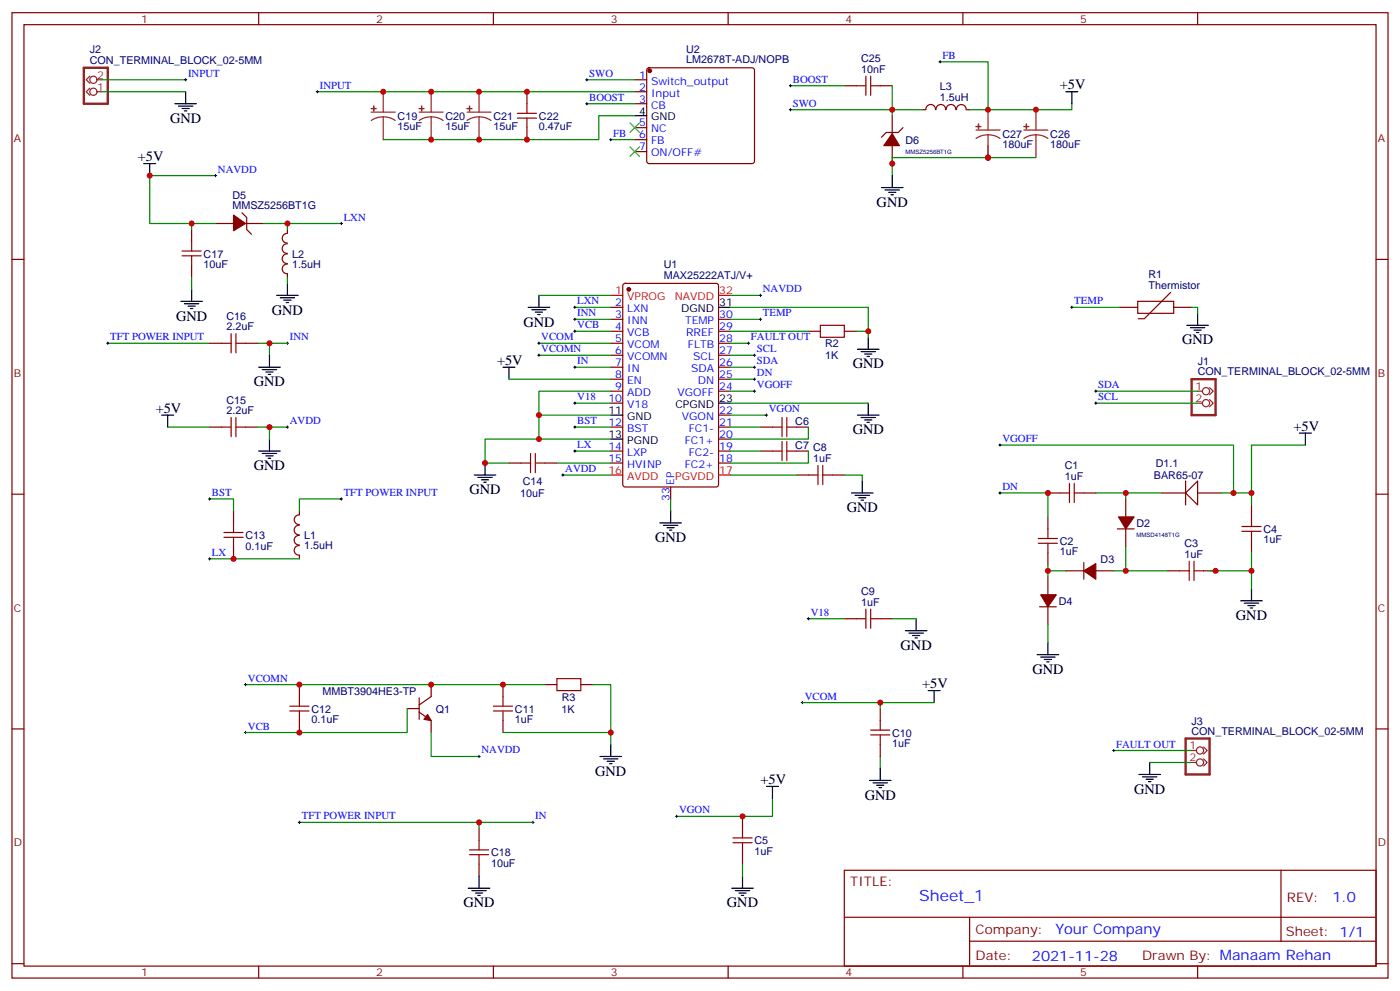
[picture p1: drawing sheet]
<svg xmlns="http://www.w3.org/2000/svg" width="412mm" height="292mm" viewBox="0 0 412 292" stroke-linecap="round" stroke-linejoin="round" font-family="sans-serif">
<g fill="none" stroke="#870000" stroke-width=".35">
<path d="M3.5 3.7h405.4v284.4h-405.4zM7.1 7.3h398.2v277.3h-398.2zM76.2 3.7v3.6M145.3 3.7v3.6M214.5 3.7v3.6M283.6 3.7v3.6M352.8 3.7v3.6M3.5 76.4h3.6M405.3 76.4h3.6M179.9 90.5h3.5M179.9 94.1h3.5M179.9 97.6h3.5"/>
<path d="M183.7 83.7l.4-.2h26.9l.6 .4 .1 58.8-.5 .7h-27.1l-.6-.4-.1-58.8zM211.7 94.1h3.5M211.7 97.6h3.5M238.1 97.6h3.6M248.7 97.6h3.5M329.8 90.5h5.3M335.1 88.8h10.6v3.5h-10.6zM344.8 86.1l-7.7 7.8h-1.8M345.7 90.5h5.3M179.9 101.1h3.5M179.9 104.6h3.5M179.9 108.2h3.5"/>
<path d="M179.9 111.7h3.5M179.9 115.2h3.5M179.9 118.7h3.5M211.7 101.1h3.5M211.7 104.6h3.5M211.7 108.2h3.5M211.7 111.7h3.5M211.7 115.2h3.5M179.9 125.8h3.5M179.9 132.9h3.5M179.9 136.4h3.5M211.7 125.8h3.5"/>
<path d="M211.7 132.9h3.5M211.7 136.4h3.5M211.7 129.3h3.5M211.7 122.3h3.5M3.5 145.6h3.6M197.6 143.4v3.6M308.7 145.2h3.5M308.7 152.3v3.5M319.3 145.2h3.5M405.3 145.6h3.6M308.7 162.8v3.6M3.5 214.7h3.6"/>
<path d="M405.3 214.7h3.6M248.7 256.3h156.6v28.3h-156.6zM377.3 256.4v20.8M248.7 270.2h156.5M285.6 277.2h119.6M285.6 270.2v14.1M3.5 283.8h3.6M76.2 284.6v3.5M145.3 284.6v3.5M214.5 284.6v3.5M283.6 284.6v3.5M352.8 284.6v3.5"/>
<path d="M405.3 283.8h3.6"/>
</g>
<circle cx="185.2" cy="85.2" r=".53" fill="#870000" stroke="#870000" stroke-width=".35"/>
<path d="M179.9 87h3.5M211.7 87h3.5M179.9 139.9h3.5M211.7 139.9h3.5" fill="none" stroke="#f00" stroke-width=".35"/>
<g fill="none" stroke="#000" stroke-width=".35">
<path d="M155.6 90.5h6.3M156.6 91.2h4.3M157.7 91.9h2.1M158.4 92.6h.7M158.7 87v3.5M211.7 90.5h3.5M255.8 99.3v3.6M349.6 95.8h6.4M350.7 96.5h4.2M351.7 97.2h2.1M352.4 97.9h.7M352.8 92.3v3.5"/>
<path d="M148.2 108.2h3.5M149.9 108.2v3.5M211.7 118.7h3.5M252.6 102.9h6.3M253.6 103.6h4.3M254.7 104.3h2.1M255.4 105h.7M255.8 118.7v3.6M179.9 122.3h3.5M179.9 129.3h3.5M252.6 122.3h6.3M253.6 123h4.3"/>
<path d="M254.7 123.7h2.1M255.4 124.4h.7M194.4 154h6.3M195.4 154.7h4.3M196.5 155.4h2.1M197.2 156.1h.7M197.6 150.5v3.5"/>
</g>
<g fill="none" stroke="#008700" stroke-width=".35">
<path d="M158.7 87h21.2M215.2 90.5h40.6v7.1h-3.6M215.2 94.1h8.8M215.2 97.6h22.9M255.8 97.6v1.7M315.7 90.5h14.1M351 90.5h1.8v1.8M149.9 111.7h30M179.9 115.2h-21.2v7.1h21.2M215.2 118.7h40.6M215.2 101.1h5.3M215.2 104.6h7"/>
<path d="M215.2 108.2h7M215.2 115.2h7M215.2 111.7h7M322.8 118.7h30M322.8 115.2h30M158.7 122.3v7h21.2M169.3 125.8h10.6M197.6 147v3.5"/>
</g>
<g fill="none" stroke="#000" stroke-width=".29">
<path d="M223.7 94.1h.7M224 93.7v.7M315.4 90.5h.7M315.7 90.2v.7M220.1 101.1h.7M220.5 100.8v.7M221.9 104.6h.7M221.9 108.2h.7M221.9 115.2h.7M221.9 111.7h.7M222.2 104.3v.7M222.2 107.8v.7"/>
<path d="M222.2 111.3v.7M222.2 114.9v.7M322.4 115.2h.7M322.4 118.7h.7M322.8 114.9v.7M322.8 118.4v.7M169 125.8h.7M169.3 125.4v.8"/>
</g>
<path d="M241.7 95.8h7v3.5h-7zM305.9 158.6h5.6M308.7 155.8v2.8M312.2 145.2h2.8M315 142.4v5.6M316.4 145.2h2.9M316.4 142.4v5.6M305.9 160h5.6M308.7 160v2.8" fill="none" stroke="#a10000" stroke-width=".35"/>
<path d="M351 111.7h7.1v10.6h-7.1z" fill="none" stroke="#8c2424" stroke-width=".71"/>
<g fill="none" stroke="#8c2424" stroke-width=".35">
<path d="M352.8 115.2h1.4M352.8 118.7h1.4M356.3 114.2l1.1 1-1.1 1.1M356.3 117.7l1.1 1-1.1 1.1"/>
<circle cx="355.2" cy="118.7" r="1.06"/>
<circle cx="355.2" cy="115.2" r="1.06"/>
</g>
<path d="M349.2 145.2l3.6-3.5v7z" fill="#fff" stroke="#870000" stroke-width=".35"/>
<g fill="none" stroke="#870000" stroke-width=".35">
<path d="M155.2 27v3.6M155.2 37.6v3.5M187 23.5h3.5M187 27h3.5M187 30.6h3.5M187 37.6h3.5M190.7 20.2l.5-.2h30.3l.5 .2 .2 .5v26.8l-.2 .5-.5 .2h-30.3l-.5-.2-.2-.5v-26.8zM248.7 25.3h3.5M259.3 25.3h3.5M262.8 34.1v5.3M266 37.6l-1.4 1.4h-3.5l-1.5 1.4M271.6 32.3h1.1"/>
<path d="M272.7 32.3a1.41 1.41 0 0 1 1.4-1.5 1.41 1.41 0 0 1 1.4 1.5M275.7 32.3a1.41 1.41 0 0 1 1.4-1.5 1.41 1.41 0 0 1 1.4 1.5M278.7 32.3a1.41 1.41 0 0 1 1.4-1.5 1.41 1.41 0 0 1 1.4 1.5M281.8 32.3a1.41 1.41 0 0 1 1.4-1.5 1.41 1.41 0 0 1 1.4 1.5M284.7 32.3h1.1M187 41.1h3.5M187 44.7h3.5M262.8 42.9v5.3M56.4 67.6v3.5M56.4 78.2v3.5M63.5 65.8h5.3M71.3 62.7l1.4 1.4v3.5l1.4 1.4"/>
<path d="M72.3 65.8h5.3M84.6 74.8a1.41 1.41 0 0 0-1.5 1.4 1.41 1.41 0 0 0 1.5 1.4M84.6 71.8a1.41 1.41 0 0 0-1.5 1.4 1.41 1.41 0 0 0 1.5 1.4M84.6 77.8a1.41 1.41 0 0 0-1.5 1.4 1.41 1.41 0 0 0 1.5 1.4M84.6 68.8a1.41 1.41 0 0 0-1.5 1.4 1.41 1.41 0 0 0 1.5 1.4M84.7 67.6v1.1M84.7 80.6v1.1M61.7 101.1h3.6M72.3 101.1h3.5M61.7 125.8h3.6M72.3 125.8h3.5M149.9 136.4h3.6"/>
<path d="M160.5 136.4h3.5M224 125.8h3.5M224 132.9h3.5M234.6 125.8h3.5M234.6 132.9h3.5M234.6 139.9h3.5M245.2 139.9h3.5M68.8 150.5v3.5M88.2 157.7a1.41 1.41 0 0 0-1.5 1.4 1.41 1.41 0 0 0 1.5 1.4M88.2 154.7a1.41 1.41 0 0 0-1.5 1.4 1.41 1.41 0 0 0 1.5 1.4M88.2 151.7a1.41 1.41 0 0 0-1.5 1.4 1.41 1.41 0 0 0 1.5 1.4M88.2 150.5v1.1"/>
<path d="M329.1 155.8h5M331.6 147v5.3M331.6 155.8v5.3M342.2 145.2h7M349.2 141.7v7M352.8 145.2h7M368.7 148.7v3.6M368.7 159.3v3.5M68.8 161.1v3.5M88.2 160.7a1.41 1.41 0 0 0-1.5 1.4 1.41 1.41 0 0 0 1.5 1.4M88.2 163.5v1.1M306.2 178.7h4.9"/>
<path d="M308.7 169.9v5.3M308.7 178.7v5.3M314 168.1h5.3M319.3 165.7v4.9M322.8 168.1h5.3M344 168.1h3.5M354.5 168.1h3.6M248.7 182.2h3.5M259.3 182.2h3.5M88.2 201.6v3.6M88.2 212.2v3.6M119.9 208.7h3.6"/>
<path d="M123.5 205.5v6.4M123.5 209.8l3.5 2.4v3.6M127 201.6v3.6l-3.5 2.4M148.2 201.6v3.6M148.2 212.2v3.6M160.5 201.6h3.5M171.1 201.6h3.5M259.3 208.7v3.5M259.3 219.3v3.5M141.1 244v3.5M141.1 254.6v3.5M218.7 240.5v3.5"/>
<path d="M218.7 251v3.6"/>
</g>
<g fill="#870000" stroke="#870000" stroke-width=".35">
<path d="M329.5 152.3h4.6l-2.5 3.5z"/>
<path d="M319.3 168.1l3.5-2.1v4.6z"/>
<path d="M306.6 175.2h4.5l-2.4 3.5z"/>
<path d="M125.9 210.5l1.1 1.7-2.1-.3z"/>
<path d="M68.8 63.4l3.5 2.4-3.5 2.1z"/>
<path d="M262.8 39.4l2.1 3.5h-4.6z"/>
<circle cx="191.4" cy="20.8" r=".53"/>
</g>
<g fill="none" stroke="#a10000" stroke-width=".35">
<path d="M152.4 34.8h5.6M152.4 33.4h5.6M155.2 30.6v2.8M155.2 34.8v2.8M252.2 25.3h2.9M255.1 22.4v5.7M256.5 22.4v5.7M256.5 25.3h2.8M53.6 75.4h5.7M53.6 73.9h5.7M56.4 71.1v2.8M56.4 75.4v2.8"/>
<path d="M68.1 98.3v5.6M69.5 98.3v5.6M65.3 101.1h2.8M69.5 101.1h2.8M65.3 125.8h2.8M68.1 123v5.6M69.5 125.8h2.8M69.5 123v5.6M153.5 136.4h2.8M156.3 133.6v5.6M157.7 136.4h2.8M157.7 133.6v5.6"/>
<path d="M227.5 125.8h2.9M227.5 132.9h2.9M230.4 123v5.6M230.4 130v5.7M231.8 123v5.6M231.8 130v5.7M231.8 125.8h2.8M231.8 132.9h2.8M238.1 139.9h2.8M240.9 137.1v5.6M242.4 137.1v5.6M242.4 139.9h2.8"/>
<path d="M66 158.3h5.6M66 156.8h5.6M68.8 154v2.8M68.8 158.3v2.8M365.8 156.5h5.7M365.8 155.1h5.7M368.7 152.3v2.8M368.7 156.5v2.8M255.1 179.4v5.7M256.5 179.4v5.7M347.5 168.1h2.8M350.3 165.3v5.7"/>
<path d="M351.7 168.1h2.8M351.7 165.3v5.7M164 199.9h7.1v3.5h-7.1zM252.2 182.2h2.9M256.5 182.2h2.8M85.4 208h5.6M85.4 209.4h5.6M88.2 205.2v2.8M88.2 209.4v2.8M145.3 208h5.7M145.3 209.4h5.7M148.2 205.2v2.8"/>
<path d="M148.2 209.4v2.8M256.5 216.5h5.6M256.5 215.1h5.6M259.3 212.2v2.9M259.3 216.5v2.8M138.3 251.7h5.6M138.3 250.3h5.6M141.1 247.5v2.8M141.1 251.7v2.9M215.9 248.2h5.6M215.9 246.8h5.6M218.7 244v2.8"/>
<path d="M218.7 248.2v2.8"/>
</g>
<g fill="none" stroke="#000" stroke-width=".35">
<path d="M51.5 30.6h6.4M52.6 31.3h4.2M53.6 32h2.1M54.3 32.7h.7M54.7 27v3.6M187 34.1h3.5M314 27h3.5M315.7 27v3.6M42.3 48.2h3.6M44.1 48.2v3.5M259.6 55.2h6.4M260.7 56h4.2"/>
<path d="M261.8 56.7h2.1M262.5 57.4h.7M262.8 51.7v3.5M53.3 88.8h6.3M54.3 89.5h4.3M55.4 90.2h2.1M56.1 90.9h.7M56.4 85.2v3.6M81.5 87h6.3M82.5 87.7h4.3M83.6 88.4h2.1M84.3 89.1h.7"/>
<path d="M84.7 83.5v3.5M76.2 108.2h6.3M77.3 108.9h4.2M78.3 109.6h2.1M79 110.3h.7M79.4 104.6v3.6M47.6 122.3h3.6M49.4 122.3v3.5M76.2 132.9h6.3M77.3 133.6h4.2M78.3 134.3h2.1M79 135h.7"/>
<path d="M79.4 129.3v3.6M139.7 139.9h6.3M142.9 136.4v3.5M382.8 127.6h3.5M384.5 127.6v3.5M140.8 140.6h4.2M141.8 141.3h2.1M142.5 142h.7M250.8 145.2h6.4M251.9 145.9h4.2M252.9 146.6h2.2M253.6 147.3h.8"/>
<path d="M254 141.7v3.5M365.5 177h6.3M366.5 177.7h4.3M367.6 178.4h2.1M368.3 179.1h.7M368.7 173.4v3.6M266.7 185.8h6.3M267.8 186.5h4.2M268.8 187.2h2.1M269.5 187.9h.7M269.9 182.2v3.6M305.5 192.8h6.4"/>
<path d="M306.6 193.5h4.2M307.6 194.2h2.1M308.3 194.9h.7M308.7 189.3v3.5M179.9 219.3v3.5M273.4 203.4h3.5M275.2 203.4v3.5M176.7 222.8h6.4M177.8 223.5h4.2M178.9 224.2h2.1M179.6 224.9h.7M225.8 231.6h3.5"/>
<path d="M227.5 231.6v3.6M256.1 229.9h6.4M257.2 230.6h4.2M258.2 231.3h2.1M258.9 232h.7M259.3 226.3v3.6M335.5 228.1h6.3M336.5 228.8h4.3M337.6 229.5h2.1M338.3 230.2h.7M338.7 224.6v3.5M141.1 258.1v3.5"/>
<path d="M218.7 258.1v3.5M137.9 261.6h6.4M139 262.3h4.2M140.1 263h2.1M140.8 263.7h.7M215.5 261.6h6.4M216.6 262.3h4.2M217.7 263h2.1M218.4 263.7h.7"/>
</g>
<g fill="none" stroke="#008700" stroke-width=".35">
<path d="M276.9 18.2h14.1v14.1M30 23.5h24.7M30 27h24.7M93.5 27h93.5M172.9 23.5h14.1M172.9 30.6h14.1M187 34.1h-10.6v7h-63.5M232.8 25.3h15.9M262.8 25.3v7h-30M271.6 32.3h-8.8v1.8M315.7 30.6v1.7h-29.9M63.5 51.7h-19.4v14.1h12.3"/>
<path d="M179.9 41.1h7.1M291 46.4h-28.2v5.3M291 42.9v3.5M291 46.4h14.2M63.5 65.8h-7.1v1.8M77.6 65.8h7.1v1.8M84.7 65.8h15.8M56.4 81.7v3.5M84.7 81.7v1.8M169.3 97.6h10.6M169.3 94.1h10.6M169.3 90.5h10.6"/>
<path d="M215.2 87h8.8M31.7 101.1h30M75.8 101.1h8.9M79.4 101.1v3.5M158.7 101.1h21.2M158.7 104.6h21.2M169.3 118.7h10.6M169.3 108.2h10.6M49.4 125.8h12.3M75.8 125.8h8.9M79.4 125.8v3.5M158.7 129.3h-15.8v7.1h7"/>
<path d="M164 136.4h15.9M165.8 139.9h14.1M169.3 132.9h10.6M215.2 122.3h10.6M215.2 125.8h8.8M215.2 132.9h8.8M215.2 139.9h19.4M238.1 125.8v3.5h-22.9M238.1 132.9v3.5h-22.9M248.7 139.9h5.3v1.8M294.6 131.1h68.8v14.1M384.5 131.1h-15.8v14.1"/>
<path d="M61.7 147h7.1v3.5M100.5 147h-12.3v3.5M294.6 145.2h14.1v7.1M322.8 145.2h19.4M331.6 145.2v1.8M359.8 145.2h8.9v3.5M61.7 164.6h26.5M308.7 166.4v3.5M308.7 168.1h5.3M331.6 161.1v7h-3.5M331.6 168.1h12.4M368.7 162.8v5.3h-12.4"/>
<path d="M368.7 168.1v5.3M238.1 182.2h10.6M262.8 182.2h7.1M308.7 184v5.3M72.3 201.6h88.2M119.9 208.7v7.1h-47.6M127 215.8v7h14.1M148.2 215.8h31.7M174.6 201.6h5.3v17.7M236.4 206.9h38.8M259.3 206.9v1.8M227.5 235.2v5.3h-28.2"/>
<path d="M259.3 222.8v3.5M328.1 221.1h22.9M338.7 224.6h12.3M88.2 242.2h52.9v1.8M141.1 242.2h15.9M218.7 254.6v3.5"/>
</g>
<g fill="none" stroke="#000" stroke-width=".29">
<path d="M276.6 18.2h.7M276.9 17.9v.7M54.3 23.5h.7M54.7 23.1v.7M93.1 27h.7M93.5 26.7v.7M172.5 23.5h.7M172.5 30.6h.7M172.9 23.1v.7M172.9 30.2v.7M232.5 32.3h.7M232.5 25.3h.7"/>
<path d="M232.8 24.9v.7M232.8 32v.7M63.1 51.7h.8M63.5 51.4v.7M179.6 41.1h.7M179.9 40.8v.7M100.2 65.8h.7M100.5 65.5v.7M169 97.6h.7M169 94.1h.7M169 90.5h.7M169.3 90.2v.7"/>
<path d="M169.3 93.7v.7M169.3 97.2v.7M223.7 87h.7M224 86.6v.7M31.4 101.1h.7M31.7 100.8v.7M84.3 101.1h.7M84.7 100.8v.7M158.4 101.1h.7M158.4 104.6h.7M158.7 100.8v.7M158.7 104.3v.7"/>
<path d="M169 118.7h.7M169 108.2h.7M169.3 107.8v.7M169.3 118.4v.7M84.3 125.8h.7M84.7 125.4v.8M165.5 139.9h.7M165.8 139.6v.7M169 132.9h.7M169.3 132.5v.7M225.4 122.3h.7M225.8 121.9v.7"/>
<path d="M294.2 131.1h.7M294.6 130.7v.7M61.4 147h.7M61.7 146.6v.7M100.2 147h.7M100.5 146.6v.7M294.2 145.2h.7M294.6 144.9v.7M61.4 164.6h.7M61.7 164.3v.7M237.8 182.2h.7M238.1 181.9v.7"/>
<path d="M72 201.6h.7M72 215.8h.7M72.3 201.3v.7M72.3 215.4v.7M236 206.9h.7M236.4 206.6v.7M140.8 222.8h.7M141.1 222.5v.7M327.7 221.1h.7M328.1 220.7v.7M87.8 242.2h.7M88.2 241.9v.7"/>
<path d="M156.6 242.2h.7M157 241.9v.7M199 240.5h.7M199.3 240.1v.7"/>
</g>
<g fill="none" stroke="#8c2424" stroke-width=".35">
<path d="M26.5 26l-1.1 1 1.1 1.1M26.5 22.4l-1.1 1.1 1.1 1.1M28.6 27h1.4M28.6 23.5h1.4M109.4 33h7M112.9 34.4l1.8 .3 1.7 .8M112.9 34.4l-1.9 .3-1.6 .8M112.9 27v6M112.9 34.4v6.7M123.5 33h7M127 34.4l1.9 .3 1.6 .8M127 34.4l-1.9 .3-1.6 .8"/>
<path d="M127 27v6M127 34.4v6.7M137.6 33h7M141.1 34.4l1.9 .3 1.6 .8M141.1 34.4l-1.8 .3-1.7 .8M141.1 27v6M141.1 34.4v6.7M287.5 38.3h7.1M291 39.7l1.9 .3 1.7 .8M291 39.7l-1.8 .3-1.7 .8M291 32.3v6M291 39.7v6.7"/>
<path d="M301.6 38.3h7.1M305.2 39.7l1.8 .3 1.7 .8M305.2 39.7l-1.9 .3-1.7 .8M305.2 32.3v6M305.2 39.7v6.7M354.5 220l1.1 1.1-1.1 1M351 221.1h1.4M351 224.6h1.4M354.5 223.5l1.1 1.1-1.1 1"/>
<circle cx="27.5" cy="23.5" r="1.06"/>
<circle cx="27.5" cy="27" r="1.06"/>
<circle cx="353.5" cy="221.1" r="1.06"/>
<circle cx="353.5" cy="224.6" r="1.06"/>
</g>
<g fill="#8c2424" stroke="#8c2424" stroke-width=".35">
<path d="M109.4 32h1.4z"/>
<path d="M110.1 31.3v1.4z"/>
<path d="M123.5 32h1.4z"/>
<path d="M124.2 31.3v1.4z"/>
<path d="M137.6 32h1.4z"/>
<path d="M138.3 31.3v1.4z"/>
<path d="M301.6 37.3h1.4z"/>
<path d="M302.3 36.5l.1 1.5z"/>
<path d="M287.5 37.3h1.4z"/>
<path d="M288.2 36.5l.1 1.5z"/>
</g>
<path d="M185.6 36.2l2.8 2.8M188.4 36.2l-2.8 2.8M185.6 43.3l2.8 2.8M188.4 43.3l-2.8 2.8" fill="none" stroke="#3c3" stroke-width=".35"/>
<path d="M24.7 20h7v10.6h-7zM349.2 217.5h7.1v10.6h-7.1z" fill="none" stroke="#8c2424" stroke-width=".71"/>
<g fill="#c00">
<circle cx="158.8" cy="122.3" r=".88"/>
<circle cx="255.8" cy="97.6" r=".88"/>
<circle cx="331.6" cy="145.2" r=".88"/>
<circle cx="308.7" cy="168.1" r=".88"/>
<circle cx="331.6" cy="168.1" r=".88"/>
<circle cx="358.1" cy="168.1" r=".88"/>
<circle cx="368.7" cy="145.2" r=".88"/>
<circle cx="363.4" cy="145.2" r=".88"/>
<circle cx="308.7" cy="145.2" r=".88"/>
<circle cx="368.7" cy="168.1" r=".88"/>
<circle cx="218.7" cy="240.5" r=".88"/>
<circle cx="179.9" cy="215.8" r=".88"/>
<circle cx="148.2" cy="201.6" r=".88"/>
<circle cx="127" cy="201.6" r=".88"/>
<circle cx="88.2" cy="201.6" r=".88"/>
<circle cx="88.2" cy="215.8" r=".88"/>
<circle cx="68.8" cy="164.6" r=".88"/>
<circle cx="158.8" cy="129.3" r=".88"/>
<circle cx="142.9" cy="136.4" r=".88"/>
<circle cx="79.4" cy="125.8" r=".88"/>
<circle cx="79.4" cy="101.1" r=".88"/>
<circle cx="56.4" cy="65.8" r=".88"/>
<circle cx="84.7" cy="65.8" r=".88"/>
<circle cx="44.1" cy="51.7" r=".88"/>
<circle cx="155.2" cy="27" r=".88"/>
<circle cx="141.1" cy="27" r=".88"/>
<circle cx="127" cy="27" r=".88"/>
<circle cx="112.9" cy="27" r=".88"/>
<circle cx="127" cy="41.1" r=".88"/>
<circle cx="141.1" cy="41.1" r=".88"/>
<circle cx="155.2" cy="41.1" r=".88"/>
<circle cx="291" cy="32.3" r=".88"/>
<circle cx="262.8" cy="32.3" r=".88"/>
<circle cx="259.3" cy="206.9" r=".88"/>
<circle cx="141.1" cy="242.2" r=".88"/>
<circle cx="291" cy="46.4" r=".88"/>
<circle cx="305.2" cy="32.3" r=".88"/>
<circle cx="262.8" cy="48.2" r=".88"/>
</g>
<text font-size="4.6" fill="#00f" x="270.8" y="265.4">Sheet_1</text>
<g font-size="4.2">
<text x="312.2" y="26.3">+5V</text>
<text x="50.1" y="36.2">GND</text>
<text x="40.6" y="47.5">+5V</text>
<text x="258.2" y="60.9">GND</text>
<text x="51.9" y="94.4">GND</text>
<text x="80.1" y="92.6">GND</text>
<text x="154.2" y="96.2">GND</text>
<text x="348.2" y="101.5">GND</text>
<text x="146.4" y="107.5">+5V</text>
<text x="74.8" y="113.8">GND</text>
<text x="251.2" y="108.5">GND</text>
<text x="45.9" y="121.6">+5V</text>
<text x="251.2" y="127.9">GND</text>
<text x="381" y="126.9">+5V</text>
<text x="74.8" y="138.5">GND</text>
<text x="138.3" y="145.6">GND</text>
<text x="249.4" y="150.8">GND</text>
<text x="193" y="159.7">GND</text>
<text x="364.1" y="182.6">GND</text>
<text x="265.3" y="191.4">GND</text>
<text x="271.6" y="202.7">+5V</text>
<text x="304.1" y="198.5">GND</text>
<text x="175.3" y="228.5">GND</text>
<text x="224" y="230.9">+5V</text>
<text x="334.1" y="233.8">GND</text>
<text x="254.7" y="235.5">GND</text>
<text x="136.5" y="267.3">GND</text>
<text x="214.1" y="267.3">GND</text>
</g>
<g font-size="4.2" fill="#00f">
<text x="392.5" y="265.6">1.0</text>
<text x="310.9" y="275.2">Your Company</text>
<text x="304" y="283">2021-11-28</text>
</g>
<g font-size="3.9" fill="#800">
<text x="250.5" y="260.9">TITLE:</text>
<text x="379.1" y="265.6">REV:</text>
<text x="287.4" y="275.1">Company:</text>
<text x="378.7" y="275.7">Sheet: 1/1</text>
<text x="287.4" y="282.8">Date:</text>
<text x="336.4" y="282.9">Drawn By: Manaam Rehan</text>
</g>
<g font-size="3.2" fill="#800">
<text x="41.6" y="6.7">1</text>
<text x="110.8" y="6.7">2</text>
<text x="179.9" y="6.7">3</text>
<text x="249.1" y="6.7">4</text>
<text x="318.2" y="6.7">5</text>
<text x="4.1" y="41.8">A</text>
<text x="405.9" y="41.8">A</text>
<text x="4.1" y="111">B</text>
<text x="405.9" y="111">B</text>
<text x="4.1" y="180.1">C</text>
<text x="405.9" y="180.1">C</text>
<text x="4.1" y="249.3">D</text>
<text x="405.9" y="249.3">D</text>
<text x="41.6" y="287.5">1</text>
<text x="110.8" y="287.5">2</text>
<text x="179.9" y="287.5">3</text>
<text x="249.1" y="287.5">4</text>
<text x="318.2" y="287.5">5</text>
</g>
<g font-size="3.2" fill="#000080">
<text x="26.5" y="15.7">J2</text>
<text x="202.1" y="15.5">U2</text>
<text x="26.5" y="18.9">CON_TERMINAL_BLOCK_02-5MM</text>
<text x="202.1" y="18.7">LM2678T-ADJ/NOPB</text>
<text x="253.7" y="21.4">10nF</text>
<text x="253.7" y="18.3">C25</text>
<text x="276.9" y="29.7">1.5uH</text>
<text x="276.9" y="26.6">L3</text>
<text x="117.1" y="35.2">C19</text>
<text x="131.2" y="35.2">C20</text>
<text x="145.3" y="35.2">C21</text>
<text x="158.7" y="35.3">C22</text>
<text x="117.1" y="38.4">15uF</text>
<text x="131.2" y="38.4">15uF</text>
<text x="145.3" y="38.4">15uF</text>
<text x="158.7" y="38.4">0.47uF</text>
<text x="295.3" y="40.6">C27</text>
<text x="309.4" y="40.6">C26</text>
<text x="266.7" y="42.3">D6</text>
<text x="295.3" y="43.7">180uF</text>
<text x="309.4" y="43.7">180uF</text>
<text x="68.5" y="58.5">D5</text>
<text x="68.5" y="61.6">MMSZ5256BT1G</text>
<text x="60" y="75.9">C17</text>
<text x="86.1" y="75.9">L2</text>
<text x="60" y="78.9">10uF</text>
<text x="86.1" y="78.9">1.5uH</text>
<text x="195.5" y="82.2">MAX25222ATJ/V+</text>
<text x="195.5" y="79">U1</text>
<text x="338.3" y="82">R1</text>
<text x="338.3" y="85.1">Thermistor</text>
<text x="66.7" y="94.2">C16</text>
<text x="66.7" y="97.2">2.2uF</text>
<text x="243.1" y="105.8">1K</text>
<text x="243.1" y="102.3">R2</text>
<text x="352.8" y="107.5">J1</text>
<text x="352.8" y="110.6">CON_TERMINAL_BLOCK_02-5MM</text>
<text x="66.7" y="118.8">C15</text>
<text x="66.7" y="121.9">2.2uF</text>
<text x="234.3" y="125.2">C6</text>
<text x="234.3" y="132.2">C7 C8</text>
<text x="239.5" y="136">1uF</text>
<text x="340.5" y="137.6">D1.1</text>
<text x="154" y="142.8">C14</text>
<text x="313.6" y="141.3">1uF</text>
<text x="313.6" y="138.3">C1</text>
<text x="339.9" y="141.1">BAR65-07</text>
<text x="153.2" y="146.3">10uF</text>
<text x="334.8" y="155.2">D2</text>
<text x="72.3" y="161.9">0.1uF</text>
<text x="72.3" y="158.8">C13</text>
<text x="89.6" y="161.8">1.5uH</text>
<text x="89.6" y="158.8">L1</text>
<text x="312.2" y="160.5">C2</text>
<text x="348.9" y="161.2">C3</text>
<text x="372.2" y="160.1">1uF</text>
<text x="372.2" y="157">C4</text>
<text x="312.2" y="163.6">1uF</text>
<text x="324.2" y="165.8">D3</text>
<text x="348.9" y="164.3">1uF</text>
<text x="253.7" y="178.4">1uF</text>
<text x="253.7" y="175.2">C9</text>
<text x="311.9" y="178.2">D4</text>
<text x="91.7" y="210">C12</text>
<text x="95" y="204.7">MMBT3904HE3-TP</text>
<text x="128.4" y="210">Q1</text>
<text x="151.7" y="210">C11</text>
<text x="165.4" y="209.9">1K</text>
<text x="165.5" y="206.4">R3</text>
<text x="91.7" y="213">0.1uF</text>
<text x="151.7" y="213">1uF</text>
<text x="351" y="213.4">J3</text>
<text x="262.8" y="220">1uF</text>
<text x="262.8" y="217">C10</text>
<text x="351" y="216.5">CON_TERMINAL_BLOCK_02-5MM</text>
<text x="222.2" y="251.8">1uF</text>
<text x="222.2" y="248.7">C5</text>
<text x="144.6" y="255.3">10uF</text>
<text x="144.6" y="252.2">C18</text>
</g>
<g font-size="3.2" fill="#00f">
<text x="277.6" y="17.3">FB</text>
<text x="55.4" y="22.6">INPUT</text>
<text x="173.6" y="22.6">SWO</text>
<text x="188.3" y="23.1">1</text>
<text x="94.2" y="26.1">INPUT</text>
<text x="173.6" y="29.7">BOOST</text>
<text x="188.3" y="26.7">2</text>
<text x="191.8" y="24.9">Switch_output</text>
<text x="191.8" y="28.4">Input</text>
<text x="233.5" y="24.4">BOOST</text>
<text x="188.3" y="30.2">3</text>
<text x="191.8" y="32">CB</text>
<text x="233.5" y="31.4">SWO</text>
<text x="180.6" y="40.3">FB</text>
<text x="188.3" y="37.3">5</text>
<text x="188.3" y="40.8">6</text>
<text x="191.8" y="39">NC</text>
<text x="188.3" y="44.3">7</text>
<text x="191.8" y="42.5">FB</text>
<text x="191.8" y="46.1">ON/OFF#</text>
<text x="64.2" y="50.8">NAVDD</text>
<text x="101.2" y="64.9">LXN</text>
<text x="170" y="89.6">LXN</text>
<text x="224.7" y="86.1">NAVDD</text>
<text x="316.4" y="89.6">TEMP</text>
<text x="170" y="93.2">INN</text>
<text x="181.3" y="90.2">2</text>
<text x="181.3" y="93.7">3</text>
<text x="184.7" y="91.9">LXN</text>
<text x="184.7" y="95.5">INN</text>
<text x="201.8" y="95.5">TEMP</text>
<text x="211.8" y="93.7">30</text>
<text x="224.7" y="93.2">TEMP</text>
<text x="32.5" y="100.2">TFT POWER INPUT</text>
<text x="85.4" y="100.2">INN</text>
<text x="159.5" y="100.2">VCOM</text>
<text x="170" y="96.7">VCB</text>
<text x="181.3" y="97.2">4</text>
<text x="181.3" y="100.8">5</text>
<text x="184.7" y="99">VCB</text>
<text x="202.1" y="99">RREF</text>
<text x="211.8" y="100.8">28</text>
<text x="211.8" y="97.2">29</text>
<text x="221.2" y="100.2">FAULT OUT</text>
<text x="159.5" y="103.8">VCOMN</text>
<text x="170" y="107.3">IN</text>
<text x="181.3" y="104.3">6</text>
<text x="181.3" y="107.8">7</text>
<text x="184.7" y="102.5">VCOM</text>
<text x="184.7" y="106">VCOMN</text>
<text x="202.6" y="102.5">FLTB</text>
<text x="204.2" y="106">SCL</text>
<text x="211.8" y="107.8">26</text>
<text x="211.8" y="104.3">27</text>
<text x="223" y="103.8">SCL</text>
<text x="223" y="107.3">SDA</text>
<text x="181.3" y="111.3">8</text>
<text x="184.7" y="109.6">IN</text>
<text x="184.7" y="113.1">EN</text>
<text x="203.6" y="109.6">SDA</text>
<text x="205.5" y="113.1">DN</text>
<text x="211.8" y="111.3">25</text>
<text x="223" y="110.8">DN</text>
<text x="170" y="117.9">V18</text>
<text x="179.2" y="118.4">10</text>
<text x="181.3" y="114.9">9</text>
<text x="184.7" y="116.6">ADD</text>
<text x="199.6" y="116.6">VGOFF</text>
<text x="211.8" y="114.9">24</text>
<text x="223" y="114.3">VGOFF</text>
<text x="323.5" y="114.3">SDA</text>
<text x="323.5" y="117.9">SCL</text>
<text x="85.4" y="124.9">AVDD</text>
<text x="170" y="124.9">BST</text>
<text x="179.2" y="125.4">12</text>
<text x="184.7" y="120.2">V18</text>
<text x="200.9" y="123.7">VGON</text>
<text x="211.8" y="125.4">21</text>
<text x="211.8" y="121.9">22</text>
<text x="226.5" y="121.4">VGON</text>
<text x="170" y="132">LX</text>
<text x="184.7" y="127.2">BST</text>
<text x="201.7" y="130.7">FC1+</text>
<text x="202.9" y="127.2">FC1-</text>
<text x="211.8" y="129">20</text>
<text x="295.3" y="130.2">VGOFF</text>
<text x="179.2" y="132.5">14</text>
<text x="179.2" y="136">15</text>
<text x="184.7" y="134.3">LXP</text>
<text x="184.7" y="137.8">HVINP</text>
<text x="201.7" y="137.8">FC2+</text>
<text x="202.9" y="134.3">FC2-</text>
<text x="211.8" y="136">18</text>
<text x="211.8" y="132.5">19</text>
<text x="166.5" y="139">AVDD</text>
<text x="198.6" y="142.7" transform="rotate(-90 198.6 142.7)">EP</text>
<text x="62.4" y="146.1">BST</text>
<text x="101.2" y="146.1">TFT POWER INPUT</text>
<text x="197.2" y="147.5" transform="rotate(-90 197.2 147.5)">33</text>
<text x="295.3" y="144.3">DN</text>
<text x="62.4" y="163.7">LX</text>
<text x="238.8" y="181.4">V18</text>
<text x="73" y="200.8">VCOMN</text>
<text x="237.1" y="206.1">VCOM</text>
<text x="73" y="214.9">VCB</text>
<text x="141.8" y="221.9">NAVDD</text>
<text x="328.8" y="220.2">FAULT OUT</text>
<text x="200" y="239.6">VGON</text>
<text x="88.9" y="241.3">TFT POWER INPUT</text>
<text x="157.7" y="241.3">IN</text>
</g>
<g font-size="3.2" fill="#8d2323">
<text x="28.6" y="23.1">2</text>
<text x="28.6" y="26.7">1</text>
<text x="352.2" y="114.9">1</text>
<text x="352.2" y="118.4">2</text>
<text x="350.4" y="220.7">1</text>
<text x="350.4" y="224.2">2</text>
</g>
<g font-size="3.2">
<text x="188.3" y="33.7">4</text>
<text x="191.8" y="35.5">GND</text>
<text x="200.6" y="91.9">DGND</text>
<text x="211.8" y="90.2">31</text>
<text x="211.8" y="118.4">23</text>
<text x="179.2" y="121.9">11</text>
<text x="184.7" y="123.7">GND</text>
<text x="198.9" y="120.2">CPGND</text>
<text x="179.2" y="129">13</text>
<text x="184.7" y="130.7">PGND</text>
</g>
<g font-size="3.2" fill="#f00">
<text x="181.3" y="86.6">1</text>
<text x="184.7" y="88.4">VPROG</text>
<text x="198.8" y="88.4">NAVDD</text>
<text x="211.8" y="86.6">32</text>
<text x="179.2" y="139.6">16</text>
<text x="184.7" y="141.3">AVDD</text>
<text x="198.9" y="141.3">PGVDD</text>
<text x="211.8" y="139.6">17</text>
</g>
<g font-size="1.8" fill="#000080">
<text x="266.7" y="45.4">MMSZ5256BT1G</text>
<text x="334.8" y="158.3">MMSD4148T1G</text>
</g>
</svg>
